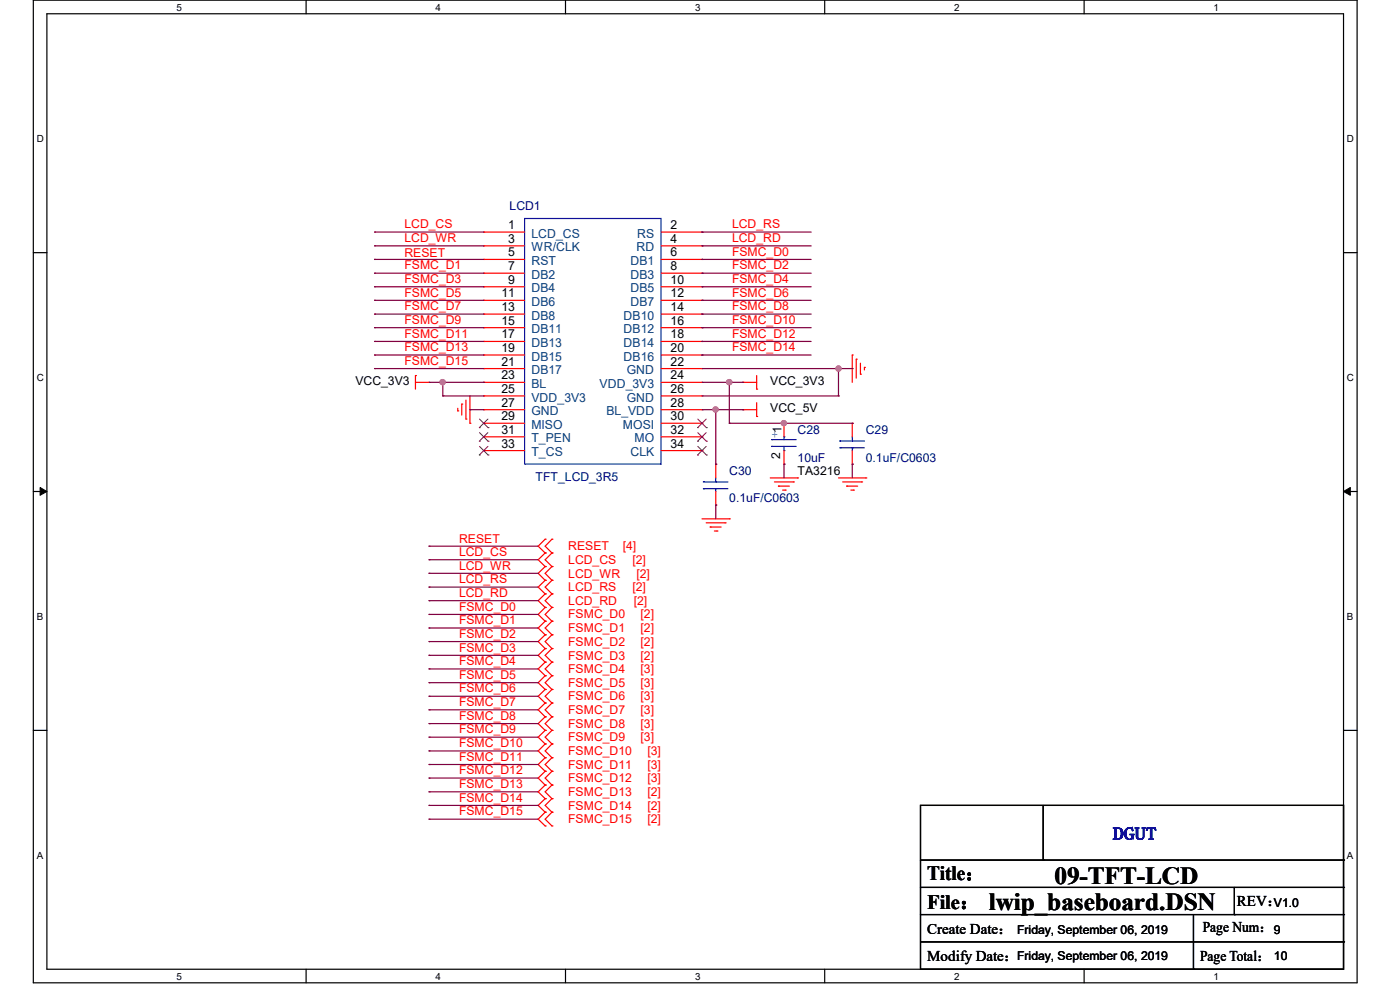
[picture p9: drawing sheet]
<svg xmlns="http://www.w3.org/2000/svg" width="297mm" height="210mm" viewBox="0 0 297 210" stroke-linecap="round" stroke-linejoin="round" font-family="sans-serif">
<path d="M7.1 0h280.8v208.5h-280.8zM9.9 2.9h275.1v202.7h-275.1z" fill="none" stroke="#000" stroke-width=".25"/>
<g fill="#fff">
<path d="M37.4 .3h1.2v2.4h-1.2z"/>
<path d="M37.4 205.9h1.2v2.3h-1.2z"/>
</g>
<path d="M64.9 0v2.9M64.9 205.6v2.9" fill="none" stroke="#000" stroke-width=".25"/>
<g fill="#fff">
<path d="M92.4 .3h1.2v2.4h-1.2z"/>
<path d="M92.4 205.9h1.2v2.3h-1.2z"/>
</g>
<path d="M120 0v2.9M120 205.6v2.9" fill="none" stroke="#000" stroke-width=".25"/>
<g fill="#fff">
<path d="M147.4 .3h1.2v2.4h-1.2z"/>
<path d="M147.4 205.9h1.2v2.3h-1.2z"/>
</g>
<path d="M175 0v2.9M175 205.6v2.9" fill="none" stroke="#000" stroke-width=".25"/>
<g fill="#fff">
<path d="M202.4 .3h1.2v2.4h-1.2z"/>
<path d="M202.4 205.9h1.2v2.3h-1.2z"/>
</g>
<path d="M230 0v2.9M230 205.6v2.9" fill="none" stroke="#000" stroke-width=".25"/>
<g fill="#fff">
<path d="M257.5 .3h1.1v2.4h-1.1z"/>
<path d="M257.5 205.9h1.1v2.3h-1.1z"/>
<path d="M7.8 28.2h1.5v2.4h-1.5z"/>
<path d="M285.7 28.2h1.5v2.4h-1.5z"/>
<path d="M7.8 78.9h1.5v2.3h-1.5z"/>
<path d="M285.7 78.9h1.5v2.3h-1.5z"/>
</g>
<path d="M7.1 53.6h2.8M285 53.6h2.9" fill="none" stroke="#000" stroke-width=".25"/>
<g fill="#fff">
<path d="M7.8 129.6h1.3v2.3h-1.3z"/>
<path d="M285.7 129.6h1.4v2.3h-1.4z"/>
</g>
<path d="M7.1 104.3h2.8M285 104.3h2.9" fill="none" stroke="#000" stroke-width=".25"/>
<path d="M8.5 103.4l1.4 .9-1.4 .8zM285 104.3l1.5-.9v1.7z" fill="#000" stroke="#000" stroke-width=".21"/>
<g fill="#fff">
<path d="M7.8 180.3h1.3v2.3h-1.3z"/>
<path d="M285.7 180.3h1.4v2.3h-1.4z"/>
</g>
<g fill="none" stroke="#000" stroke-width=".25">
<path d="M7.1 154.9h2.8M285 154.9h2.9M195.3 170.9h89.7v34.7h-89.7zM221.3 170.9v11.6M195.3 182.5h89.7M195.3 188.3h89.7M195.3 194h89.7M195.3 199.8h89.7M221.3 182.5h.1M253.2 194v11.6M261.9 194h.1M261.9 188.3v5.7"/>
<path d="M285 182.5h.1M285 188.3h.1M285 194h.1M285 199.8h.1M253.2 205.6h.1"/>
</g>
<g fill="none" stroke="#f00" stroke-width=".25">
<path d="M102.6 49.2h.1M102.6 52.2h.1M102.6 55h.1M102.6 58h.1M102.6 49.2h8.7M102.6 52.2h8.7M102.6 55h8.7M102.6 58h8.7M140.3 49.2h8.6M140.3 52.2h8.6M140.3 55h8.6M140.3 58h8.6"/>
<path d="M148.9 49.2h.1M148.9 52.2h.1M148.9 55h.1M148.9 58h.1M88.1 79.7h.1M88.1 79.7v2.8M102.6 60.8h.1M102.6 63.7h.1M102.6 66.6h.1M102.6 69.5h.1M102.6 72.4h.1M102.6 75.3h.1"/>
<path d="M102.6 78.2h.1M102.6 60.8h8.7M102.6 63.7h8.7M102.6 66.6h8.7M102.6 69.5h8.7M102.6 72.4h8.7M102.6 75.3h8.7M102.6 78.2h8.7M140.3 60.8h8.6M140.3 63.7h8.6M140.3 66.6h8.6M140.3 69.5h8.6"/>
<path d="M140.3 72.4h8.6M140.3 75.3h8.6M140.3 78.2h8.6M148.9 60.8h.1M148.9 63.7h.1M148.9 66.6h.1M148.9 69.5h.1M148.9 72.4h.1M148.9 75.3h.1M148.9 78.2h.1M160.5 79.7v2.8M180.8 75.3h.1"/>
<path d="M180.8 75.3v5.8M181.7 76.2h.1M181.7 76.2v4M182.5 79.4h.1M182.5 77v2.4M183.4 77.9h.1M183.4 77.9v.6M88.1 81.1h2.9M91 81.1h.1M97.1 87.2h.1M97.1 86.6v.6M98 85.7h.1"/>
<path d="M98 85.7v2.4M98.8 88.9h.1M98.8 84.9v4M99.7 89.8h.1M99.7 84v5.8M102.6 81.1h.1M102.6 84h.1M102.6 86.9h.1M102.6 89.8h.1M102.6 92.7h.1M102.6 95.6h.1M102.6 81.1h8.7"/>
<path d="M102.6 86.9h8.7M102.6 84h8.7M102.6 89.8h8.7M102.6 92.7h8.7M102.6 95.6h8.7M140.3 81.1h8.6M140.3 86.9h8.6M140.3 84h8.6M140.3 89.8h8.6M140.3 92.7h8.6M140.3 95.6h8.6M148.9 81.1h.1"/>
<path d="M148.9 84h.1M148.9 86.9h.1M148.9 89.8h.1M148.9 92.7h.1M148.9 95.6h.1M151.8 98.5h.1M151.8 98.5v2.9M157.6 86.9h.1M157.6 81.1h.1M157.6 81.1h2.9M157.6 86.9h2.9M160.5 88.3h.1"/>
<path d="M160.5 82.5h.1M160.5 85.4v2.9M166.3 89.8h.1M166.3 98.5h.1M166.3 89.8v2.9M166.3 95.6v2.9M180.8 98.5h.1M180.8 89.8h.1M180.8 89.8v2.9M180.8 95.6v2.9M115.7 114.4h.1M115.7 117.3h.1"/>
<path d="M115.7 114.4l-1.5 1.5 1.5 1.4M115.7 117.3l-1.5 1.4 1.5 1.5M117.1 117.3h.1M117.1 114.4h.1M117.1 114.4l-1.4 1.5 1.4 1.4M117.1 117.3l-1.4 1.4 1.4 1.5M148.9 110.1h5.8M149.8 110.9h4M150.7 111.8h.1M150.7 111.8h2.3M151.6 112.6h.5M151.8 107.1h.1"/>
<path d="M151.8 104.3v2.8M152.1 112.6h.1M153.8 110.9h.1M154.7 110.1h.1M163.4 101.4h5.8M164.3 102.2h4M165.1 103.1h.1M165.1 103.1h2.4M166 104h.6M166.6 104h.1M168.3 102.2h.1M169.2 101.4h.1"/>
<path d="M177.9 101.4h5.8M178.8 102.2h4M179.6 103.1h.1M179.6 103.1h2.3M180.5 104h.6M181.1 104h.1M182.8 102.2h.1M183.7 101.4h.1M115.7 120.2h.1M115.7 123.1h.1M115.7 126h.1M115.7 128.9h.1"/>
<path d="M115.7 131.8h.1M115.7 134.7h.1M115.7 137.6h.1M115.7 120.2l-1.5 1.4 1.5 1.5M115.7 123.1l-1.5 1.4 1.5 1.5M115.7 126l-1.5 1.4 1.5 1.5M115.7 128.9l-1.5 1.4 1.5 1.5M115.7 131.8l-1.5 1.4 1.5 1.5M115.7 134.7l-1.5 1.4 1.5 1.5M115.7 137.6l-1.5 1.4 1.5 1.5M117.1 120.2h.1M117.1 123.1h.1"/>
<path d="M117.1 126h.1M117.1 128.9h.1M117.1 131.8h.1M117.1 134.7h.1M117.1 137.6h.1M117.1 120.2l-1.4 1.4 1.4 1.5M117.1 123.1l-1.4 1.4 1.4 1.5M117.1 126l-1.4 1.4 1.4 1.5M117.1 128.9l-1.4 1.4 1.4 1.5M117.1 131.8l-1.4 1.4 1.4 1.5M117.1 134.7l-1.4 1.4 1.4 1.5M117.1 137.6l-1.4 1.4 1.4 1.5"/>
<path d="M115.7 140.5h.1M115.7 143.3h.1M115.7 146.3h.1M115.7 149.1h.1M115.7 152.1h.1M115.7 154.9h.1M115.7 157.8h.1M115.7 140.5l-1.5 1.4 1.5 1.4M115.7 143.3l-1.5 1.5 1.5 1.5M115.7 146.3l-1.5 1.4 1.5 1.4M115.7 149.1l-1.5 1.5 1.5 1.5M115.7 152.1l-1.5 1.4 1.5 1.4"/>
<path d="M115.7 154.9l-1.5 1.5 1.5 1.4M115.7 157.8l-1.5 1.5 1.5 1.4M117.1 140.5h.1M117.1 143.3h.1M117.1 146.3h.1M117.1 149.1h.1M117.1 152.1h.1M117.1 154.9h.1M117.1 157.8h.1M117.1 140.5l-1.4 1.4 1.4 1.4M117.1 143.3l-1.4 1.5 1.4 1.5M117.1 146.3l-1.4 1.4 1.4 1.4"/>
<path d="M117.1 149.1l-1.4 1.5 1.4 1.5M117.1 152.1l-1.4 1.4 1.4 1.4M117.1 154.9l-1.4 1.5 1.4 1.4M117.1 157.8l-1.4 1.5 1.4 1.4M115.7 160.7h.1M115.7 163.6h.1M115.7 166.5h.1M115.7 169.4h.1M115.7 172.3h.1M115.7 175.2h.1M115.7 160.7l-1.5 1.5 1.5 1.4M115.7 163.6l-1.5 1.5 1.5 1.4"/>
<path d="M115.7 166.5l-1.5 1.5 1.5 1.4M115.7 169.4l-1.5 1.5 1.5 1.4M115.7 172.3l-1.5 1.5 1.5 1.4M117.1 160.7h.1M117.1 163.6h.1M117.1 166.5h.1M117.1 169.4h.1M117.1 172.3h.1M117.1 175.2h.1M117.1 160.7l-1.4 1.5 1.4 1.4M117.1 163.6l-1.4 1.5 1.4 1.4M117.1 166.5l-1.4 1.5 1.4 1.4"/>
<path d="M117.1 169.4l-1.4 1.5 1.4 1.4M117.1 172.3l-1.4 1.5 1.4 1.4"/>
</g>
<g fill="none" stroke="#00f" stroke-width=".25">
<path d="M111.3 46.4h29v52.1h-29zM163.7 93.3h.1M163.7 94.7h.1M163.7 93.3h5.2M163.7 94.7h5.2M166.3 92.7h.1M166.3 95.6h.1M166.3 92.7v.6M166.3 94.7v.9M178.2 93.6h.1M178.2 95h.1M178.2 93.6h5.2"/>
<path d="M178.2 95h5.2M180.8 95h.1M180.8 93.6h.1M180.8 92.7v.9M180.8 95v.6M149.2 102.2h.1M149.2 103.7h.1M149.2 102.2h5.2M149.2 103.7h5.2M151.8 103.7h.1M151.8 102.2h.1M151.8 101.4v.8"/>
<path d="M151.8 103.7v.6"/>
</g>
<g fill="none" stroke="#804000" stroke-width=".21">
<path d="M101.7 90.7h.1M101.7 93.6h.1M101.7 96.5h.1M101.7 88.9l1.8 1.8M101.7 91.8l1.8 1.8M101.7 94.7l1.8 1.8M103.5 88.9l-1.8 1.8M103.5 91.8l-1.8 1.8M103.5 94.7l-1.8 1.8M103.5 90.7h.1M103.5 93.6h.1M103.5 96.5h.1"/>
<path d="M148 90.7h.1M148 93.6h.1M148 96.5h.1M148 88.9l1.9 1.8M148 91.8l1.9 1.8M148 94.7l1.9 1.8M149.8 88.9l-1.8 1.8M149.8 91.8l-1.8 1.8M149.8 94.7l-1.8 1.8M149.9 90.7h.1M149.9 93.6h.1M149.9 96.5h.1"/>
</g>
<g fill="none" stroke="#800040" stroke-width=".25">
<path d="M79.5 49.2h.1M79.5 52.2h.1M79.5 55h.1M79.5 58h.1M79.5 49.2h23.1M79.5 52.2h23.1M79.5 55h23.1M79.5 58h23.1M148.9 49.2h.1M148.9 52.2h.1M148.9 55h.1M148.9 58h.1"/>
<path d="M148.9 49.2h23.2M148.9 52.2h23.2M148.9 55h23.2M148.9 58h23.2M79.5 60.8h.1M79.5 63.7h.1M79.5 66.6h.1M79.5 69.5h.1M79.5 72.4h.1M79.5 75.3h.1M79.5 78.2h.1M79.5 78.2h23.1"/>
<path d="M79.5 60.8h23.1M79.5 63.7h23.1M79.5 66.6h23.1M79.5 69.5h23.1M79.5 72.4h23.1M79.5 75.3h23.1M148.9 60.8h.1M148.9 63.7h.1M148.9 66.6h.1M148.9 69.5h.1M148.9 72.4h.1M148.9 75.3h.1"/>
<path d="M148.9 78.2h31.9M148.9 60.8h23.2M148.9 63.7h23.2M148.9 66.6h23.2M148.9 69.5h23.2M148.9 72.4h23.2M148.9 75.3h23.2M177.9 78.2h.1M177.9 78.2v5.8M180.8 78.2h.1M91 81.1h11.6M93.9 81.1h.1"/>
<path d="M93.9 84h.1M93.9 84h8.7M93.9 81.1v2.9M99.7 86.9h.1M99.7 86.9h2.9M102.6 81.1h.1M148.9 86.9h8.7M148.9 81.1h8.7M148.9 84h29M151.8 86.9h.1M151.8 98.5h.1M151.8 86.9v11.6"/>
<path d="M154.7 81.1h.1M154.7 89.8h.1M154.7 89.8h26.1M154.7 81.1v8.7M157.6 86.9h.1M157.6 81.1h.1M166.3 98.5h.1M166.3 98.5v2.9M177.9 84h.1M180.8 98.5h.1M180.8 89.8h.1M180.8 98.5v2.9"/>
<path d="M91 118.7h.1M91 115.9h.1M91 118.7h23.2M91 115.9h23.2M151.8 107.1h.1M151.8 107.1v3M91 121.6h.1M91 133.2h.1M91 139h.1M91 124.5h.1M91 127.4h.1M91 130.3h.1"/>
<path d="M91 136.1h.1M91 121.6h23.2M91 133.2h23.2M91 139h23.2M91 124.5h23.2M91 127.4h23.2M91 130.3h23.2M91 136.1h23.2M91 144.8h.1M91 150.6h.1M91 156.4h.1M91 141.9h.1"/>
<path d="M91 147.7h.1M91 153.5h.1M91 159.3h.1M91 144.8h23.2M91 150.6h23.2M91 156.4h23.2M91 141.9h23.2M91 147.7h23.2M91 153.5h23.2M91 159.3h23.2M91 162.2h.1M91 168h.1"/>
<path d="M91 173.8h.1M91 165.1h.1M91 170.9h.1M91 162.2h23.2M91 168h23.2M91 173.8h23.2M91 165.1h23.2M91 170.9h23.2"/>
</g>
<g fill="#f0f" stroke="#f0f" stroke-width=".25">
<circle cx="177.9" cy="78.2" r=".55"/>
<circle cx="154.7" cy="81.1" r=".56"/>
<circle cx="151.8" cy="86.9" r=".55"/>
<circle cx="93.9" cy="81.1" r=".55"/>
<circle cx="166.3" cy="89.8" r=".55"/>
</g>
<g font-size="5.2">
<text x="223.7" y="187.5">09-TFT-LCD</text>
<text x="209.8" y="193">lwip_baseboard.DSN</text>
</g>
<g font-size="4.3">
<text x="196.7" y="186.7">Title：</text>
<text x="196.7" y="192.7">File：</text>
</g>
<text font-size="3.7" fill="#00f" x="236.1" y="178.1">DGUT</text>
<g font-size="3.2">
<text x="255.2" y="197.7">Page Num：</text>
<text x="262.4" y="192.2">REV：</text>
<text x="196.7" y="203.8">Modify Date：</text>
<text x="196.7" y="198">Create Date：</text>
<text x="254.6" y="203.8">Page Total：</text>
</g>
<g font-size="2.6" fill="#000080">
<text x="108.1" y="44.6">LCD1</text>
<text x="169.2" y="92.1">C28</text>
<text x="183.7" y="92.1">C29</text>
<text x="113.6" y="102">TFT_LCD_3R5</text>
<text x="154.7" y="100.8">C30</text>
<text x="169.2" y="97.9">10uF</text>
<text x="183.7" y="97.9">0.1uF/C0603</text>
<text x="154.7" y="106.6">0.1uF/C0603</text>
</g>
<g font-size="2.6" fill="#f00">
<text x="85.8" y="48.4">LCD_CS</text>
<text x="85.8" y="51.4">LCD_WR</text>
<text x="155.3" y="48.4">LCD_RS</text>
<text x="155.3" y="51.4">LCD_RD</text>
<text x="85.8" y="54.4">RESET</text>
<text x="85.8" y="57.2">FSMC_D1</text>
<text x="155.3" y="54.2">FSMC_D0</text>
<text x="155.3" y="57.2">FSMC_D2</text>
<text x="85.8" y="60">FSMC_D3</text>
<text x="85.8" y="62.9">FSMC_D5</text>
<text x="85.8" y="65.8">FSMC_D7</text>
<text x="155.3" y="60">FSMC_D4</text>
<text x="155.3" y="62.9">FSMC_D6</text>
<text x="155.3" y="65.8">FSMC_D8</text>
<text x="85.8" y="68.7">FSMC_D9</text>
<text x="85.8" y="71.6">FSMC_D11</text>
<text x="155.3" y="68.7">FSMC_D10</text>
<text x="155.3" y="71.6">FSMC_D12</text>
<text x="85.8" y="74.5">FSMC_D13</text>
<text x="85.8" y="77.4">FSMC_D15</text>
<text x="155.3" y="74.5">FSMC_D14</text>
<text x="97.4" y="117.9">LCD_CS</text>
<text x="97.4" y="115.3">RESET</text>
<text x="120.6" y="116.7">RESET</text>
<text x="120.6" y="119.6">LCD_CS</text>
<text x="132.1" y="116.7">[4]</text>
<text x="134.2" y="119.6">[2]</text>
<text x="97.4" y="120.8">LCD_WR</text>
<text x="97.4" y="123.7">LCD_RS</text>
<text x="120.6" y="122.5">LCD_WR</text>
<text x="120.6" y="125.4">LCD_RS</text>
<text x="134.2" y="125.4">[2]</text>
<text x="135" y="122.5">[2]</text>
<text x="97.4" y="126.6">LCD_RD</text>
<text x="97.4" y="129.5">FSMC_D0</text>
<text x="120.6" y="128.3">LCD_RD</text>
<text x="120.6" y="131.2">FSMC_D0</text>
<text x="134.4" y="128.3">[2]</text>
<text x="135.9" y="131.2">[2]</text>
<text x="97.4" y="132.4">FSMC_D1</text>
<text x="97.4" y="135.3">FSMC_D2</text>
<text x="120.6" y="134.1">FSMC_D1</text>
<text x="120.6" y="137">FSMC_D2</text>
<text x="135.9" y="134.1">[2]</text>
<text x="135.9" y="137">[2]</text>
<text x="97.4" y="138.2">FSMC_D3</text>
<text x="97.4" y="141.1">FSMC_D4</text>
<text x="120.6" y="139.9">FSMC_D3</text>
<text x="120.6" y="142.8">FSMC_D4</text>
<text x="135.9" y="139.9">[2]</text>
<text x="135.9" y="142.8">[3]</text>
<text x="97.4" y="144">FSMC_D5</text>
<text x="97.4" y="149.8">FSMC_D7</text>
<text x="97.4" y="146.9">FSMC_D6</text>
<text x="120.6" y="145.7">FSMC_D5</text>
<text x="120.6" y="148.6">FSMC_D6</text>
<text x="135.9" y="145.7">[3]</text>
<text x="135.9" y="148.6">[3]</text>
<text x="97.4" y="155.6">FSMC_D9</text>
<text x="97.4" y="152.7">FSMC_D8</text>
<text x="120.6" y="151.5">FSMC_D7</text>
<text x="120.6" y="154.4">FSMC_D8</text>
<text x="135.9" y="151.5">[3]</text>
<text x="135.9" y="154.4">[3]</text>
<text x="97.4" y="161.4">FSMC_D11</text>
<text x="97.4" y="158.5">FSMC_D10</text>
<text x="120.6" y="157.3">FSMC_D9</text>
<text x="120.6" y="160.1">FSMC_D10</text>
<text x="135.9" y="157.3">[3]</text>
<text x="137.4" y="160.1">[3]</text>
<text x="97.4" y="167.2">FSMC_D13</text>
<text x="97.4" y="164.3">FSMC_D12</text>
<text x="120.6" y="163.1">FSMC_D11</text>
<text x="120.6" y="165.9">FSMC_D12</text>
<text x="137.4" y="163.1">[3]</text>
<text x="137.4" y="165.9">[3]</text>
<text x="97.4" y="173">FSMC_D15</text>
<text x="97.4" y="170.1">FSMC_D14</text>
<text x="120.6" y="168.9">FSMC_D13</text>
<text x="120.6" y="171.7">FSMC_D14</text>
<text x="137.4" y="168.9">[2]</text>
<text x="137.4" y="171.7">[2]</text>
<text x="120.6" y="174.6">FSMC_D15</text>
<text x="137.4" y="174.6">[2]</text>
</g>
<g font-size="2.6">
<text x="107.8" y="48.6">1</text>
<text x="107.8" y="51.5">3</text>
<text x="142.3" y="48.6">2</text>
<text x="142.3" y="51.5">4</text>
<text x="107.8" y="54.4">5</text>
<text x="107.8" y="57.3">7</text>
<text x="142.3" y="54.4">6</text>
<text x="142.3" y="57.3">8</text>
<text x="106.4" y="63.1">11</text>
<text x="106.4" y="66">13</text>
<text x="107.8" y="60.2">9</text>
<text x="142.3" y="60.2">10</text>
<text x="142.3" y="63.1">12</text>
<text x="142.3" y="66">14</text>
<text x="106.4" y="68.9">15</text>
<text x="106.4" y="71.8">17</text>
<text x="142.3" y="68.9">16</text>
<text x="142.3" y="71.8">18</text>
<text x="106.4" y="74.7">19</text>
<text x="106.4" y="77.6">21</text>
<text x="142.3" y="74.7">20</text>
<text x="142.3" y="77.6">22</text>
<text x="75.4" y="81.7">VCC_3V3</text>
<text x="106.4" y="80.5">23</text>
<text x="106.4" y="83.4">25</text>
<text x="142.3" y="80.5">24</text>
<text x="142.3" y="83.4">26</text>
<text x="163.4" y="81.7">VCC_3V3</text>
<text x="106.4" y="86.3">27</text>
<text x="106.4" y="89.2">29</text>
<text x="142.3" y="86.3">28</text>
<text x="142.3" y="89.2">30</text>
<text x="163.4" y="87.5">VCC_5V</text>
<text x="106.4" y="92">31</text>
<text x="106.4" y="95">33</text>
<text x="142.3" y="92">32</text>
<text x="142.3" y="95">34</text>
<text x="165.8" y="91.8" transform="rotate(-90 165.8 91.8)">1</text>
<text x="165.5" y="97.3" transform="rotate(-90 165.5 97.3)">2</text>
<text x="169.2" y="100.8">TA3216</text>
<text x="270.3" y="192.3">V1.0</text>
<text x="215.8" y="198.1">Friday, September 06, 2019</text>
<text x="215.8" y="203.6">Friday, September 06, 2019</text>
<text x="270.3" y="198.1">9</text>
<text x="270.3" y="203.6">10</text>
</g>
<g font-size="2.6" fill="#004080">
<text x="112.7" y="50.4">LCD_CS</text>
<text x="112.7" y="53.3">WR/CLK</text>
<text x="135" y="53.3">RD</text>
<text x="135.2" y="50.4">RS</text>
<text x="112.7" y="56.2">RST</text>
<text x="112.7" y="59.1">DB2</text>
<text x="133.7" y="56.2">DB1</text>
<text x="133.7" y="59.1">DB3</text>
<text x="112.7" y="62">DB4</text>
<text x="112.7" y="64.9">DB6</text>
<text x="133.7" y="62">DB5</text>
<text x="133.7" y="64.9">DB7</text>
<text x="112.7" y="67.8">DB8</text>
<text x="112.7" y="70.7">DB11</text>
<text x="132.3" y="67.8">DB10</text>
<text x="132.3" y="70.7">DB12</text>
<text x="112.7" y="73.6">DB13</text>
<text x="112.7" y="76.5">DB15</text>
<text x="132.3" y="73.6">DB14</text>
<text x="132.3" y="76.5">DB16</text>
<text x="112.7" y="79.4">DB17</text>
<text x="112.7" y="82.3">BL</text>
<text x="127.2" y="82.3">VDD_3V3</text>
<text x="133" y="79.4">GND</text>
<text x="112.7" y="85.2">VDD_3V3</text>
<text x="112.7" y="88.1">GND</text>
<text x="128.6" y="88.1">BL_VDD</text>
<text x="133" y="85.2">GND</text>
<text x="112.7" y="91">MISO</text>
<text x="112.7" y="93.9">T_PEN</text>
<text x="132.2" y="91">MOSI</text>
<text x="134.6" y="93.9">MO</text>
<text x="112.7" y="96.8">T_CS</text>
<text x="133.7" y="96.8">CLK</text>
</g>
<text font-size="2.6" fill="#00f" x="163.7" y="93">+</text>
<g font-size="2.1">
<text x="37.4" y="2.2">5</text>
<text x="92.4" y="2.2">4</text>
<text x="147.4" y="2.2">3</text>
<text x="202.4" y="2.2">2</text>
<text x="257.5" y="2.2">1</text>
<text x="7.8" y="30.1">D</text>
<text x="285.8" y="30.1">D</text>
<text x="7.8" y="80.8">C</text>
<text x="285.8" y="80.8">C</text>
<text x="7.8" y="131.5">B</text>
<text x="285.8" y="131.5">B</text>
<text x="7.8" y="182.2">A</text>
<text x="285.8" y="182.2">A</text>
<text x="37.4" y="207.8">5</text>
<text x="92.4" y="207.8">4</text>
<text x="147.4" y="207.8">3</text>
<text x="202.4" y="207.8">2</text>
<text x="257.5" y="207.8">1</text>
</g>
</svg>
